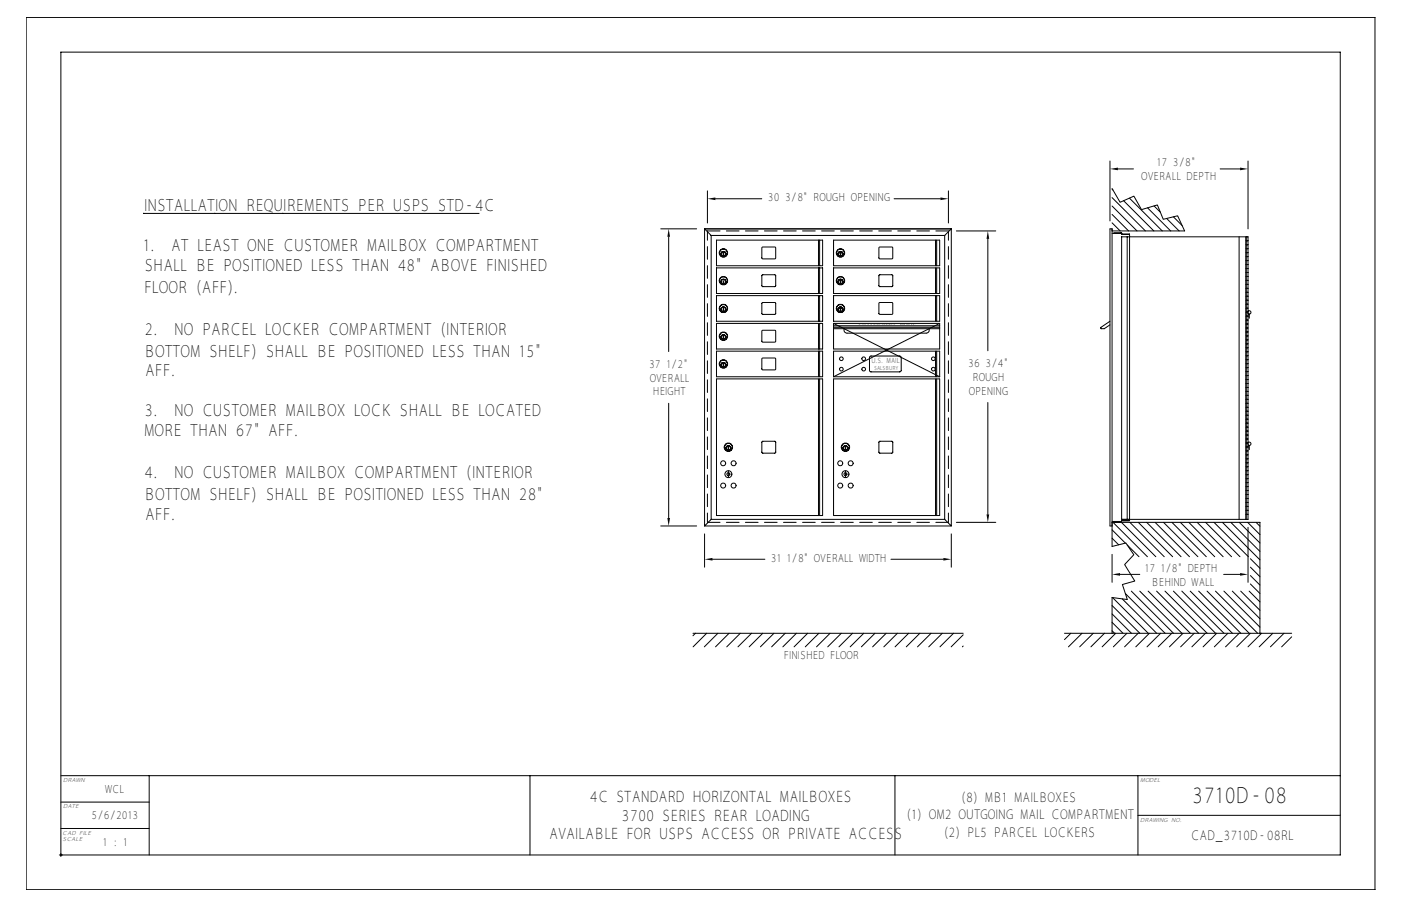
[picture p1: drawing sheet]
<svg xmlns="http://www.w3.org/2000/svg" width="432mm" height="279mm" viewBox="0 0 432 279" stroke-linecap="round" stroke-linejoin="round" font-family="sans-serif">
<g fill="none" stroke="#000" stroke-width=".31">
<path d="M8.1 5.4h415.7v269h-415.7zM218 58.9v9.9M292.3 58.9v9.9M342.1 49.7v18.4M342.8 58.3l.2 .3M342.8 58.1l2.4 4.3 4.3-1.9 2.3 4.1 4.9-1.4 1.8 4.4 4.5-1.1 2.1 4.7h-22.3M344.5 52.1h4.8M376.1 52.1h6.1M384.7 49.7v20.9M44.4 65.8h-.3h103.7M203.6 70.6h11.1M206.1 73v35.4"/>
<path d="M217.2 70.6h76M217.2 70.6v91.6M217.2 70.6l2 2M219.2 72.6v87.6h72M219.2 72.6h72M220.5 61.3h14.3M220.8 74.1h32.7v7.9h-32.7zM222.9 78.1l.1 .7zM234.9 76.3h4.1v3.4h-4.1zM252.3 74.1v7.9M252.6 74.1v7.9M256.9 74.1h32.7v7.9h-32.7z"/>
<path d="M258.6 78h.9M259 78.1l.1 .7zM259 77.5v1M271 76.3h4.1v3.4h-4.1zM275.6 61.3h14.3M288.3 74.1v7.9M288.7 74.1v7.9M291.2 72.6v87.6M293.2 70.6v91.6l-2-2M293.2 70.6l-2 2M294.8 71.2h12.1M304.5 73.7v34.5"/>
<path d="M342.8 68.7l2.4 2.5M342.8 66.1l5 5.1M342.8 63.5l7.6 7.7M342.8 60.9l10.2 10.3M342.8 72l2.9-.2v.5h2.4h-2.4M343.3 72v-.2h2.1v.2M345.7 73h38.3v87.2h-38.3zM346 72.3v-.1h2.1v88.3M346.3 61.9l9.3 9.3M347.4 73v87.2M348.1 61.1l10.1 10.1M353.7 64.1l7.1 7.1"/>
<path d="M355.7 63.5l1.9 1.9M359.6 67.4l3.8 3.8M361.6 66.9l2.7 2.7M381.9 73v87.2M384 73h.7v87.2h-.7zM384 74.3h.7M384 75.5h.7M384 76.7h.7M384 77.9h.7M384 79.1h.7M220.8 82.6h32.7v7.9h-32.7zM220.8 91.2h32.7v7.9h-32.7z"/>
<path d="M220.8 99.7h32.7v7.9h-32.7zM222.9 95.2l.1 .7zM222.9 86.6l.1 .7zM234.9 93.4h4.1v3.5h-4.1zM234.9 84.8h4.1v3.5h-4.1zM252.3 82.6v7.9M252.3 91.2v7.9M252.3 99.7v7.9M252.6 82.6v7.9M252.6 91.2v7.9M252.6 99.7v7.9M256.9 82.6h32.7v7.9h-32.7z"/>
<path d="M256.9 91.2h32.7v7.9h-32.7zM256.9 99.7v7.9h32.7v-7.9M256.9 99.7l32.7 16.5M256.9 99.7h32.7M258.6 95.1h.9M258.6 86.6h.9M259 95.2v.7l.1-.7M259 86.6l.1 .7zM259 86.1v1M259 94.6v1M271 93.4h4.1v3.5h-4.1zM271 84.8h4.1v3.5h-4.1z"/>
<path d="M288.3 82.6v7.9M288.3 91.2v7.9M288.7 82.6v7.9M288.7 91.2v7.9M289.6 99.7l-32.7 16.5M342.1 99.1l-2.9 2.1 1.1 .2 1.8-1.2M384 80.4h.7M384 81.6h.7M384 82.8h.7M384 84h.7M384 85.3h.7M384 86.5h.7"/>
<path d="M384 87.7h.7M384 88.9h.7M384 90.1h.7M384 91.4h.7M384 92.6h.7M384 93.8h.7M384 95h.7M384 96.3h.7M384 97.5h.7M384 98.7h.7M384 99.9h.7M384.7 96a.51 .51 0 0 1 .7 0 .51 .51 0 0 1 0 .7 .51 .51 0 0 1-.7 0"/>
<path d="M385 96.9v1.2M220.8 116.8h32.7M220.8 108.3h32.7v7.9h-32.7zM220.8 116.8v42.2h32.7v-42.2M222.9 112.3l.1 .7zM222.9 103.7l.1 .8zM234.9 110.5h4.1v3.5h-4.1zM234.9 101.9h4.1v3.5h-4.1zM252.3 108.3v7.9M252.3 116.8v42.2M252.6 108.3v7.9M252.6 116.8v42.2"/>
<path d="M256.9 101.4h32.7M256.9 116.2v-7.9h32.7v7.9M256.9 100.9h32.7M256.9 100.5h32.7M256.9 116.2h32.7M256.9 116.8v42.2h32.7v-42.2M256.9 116.8h32.7M260.2 101.4a.95 .95 0 0 0 .9 1.3h24.4a.95 .95 0 0 0 .8-1.3M268.1 109.9l9.4-.1 .3 .5-.1 4.1-.4 .3-9-.1-.3-.4zM288.3 108.3v7.9M288.3 116.8v42.2M288.7 108.3v7.9"/>
<path d="M288.7 116.8v42.2M384 101.1h.7M384 102.4h.7M384 103.6h.7M384 104.8h.7M384 106h.7M384 107.3h.7M384 108.5h.7M384 109.7h.7M384 110.9h.7M384 112.2h.7M384 113.4h.7"/>
<path d="M384 114.6h.7M384 115.8h.7M384 117h.7M384 118.3h.7M384 119.5h.7M206.1 124.4v35.4M224.4 138l.2 .7zM234.9 136.2h4.1v3.5h-4.1zM260.5 138l.1 .7zM271 136.2h4.1v3.5h-4.1zM304.5 124.1v34.5M384 120.7h.7"/>
<path d="M384 121.9h.7M384 123.2h.7M384 124.4h.7M384 125.6h.7M384 126.8h.7M384 128h.7M384 129.3h.7M384 130.5h.7M384 131.7h.7M384 132.9h.7M384 134.2h.7M384 135.4h.7"/>
<path d="M384 136.6h.7M384 137.8h.7M384 139.1h.7M384.7 136.5a.51 .51 0 0 1 .7 0 .51 .51 0 0 1 0 .7 .51 .51 0 0 1-.7 0M385 137.4v1.3M224.5 145.2v2.1M260.6 145.2v2.1M384 140.3h.7M384 141.5h.7M384 142.7h.7M384 143.9h.7M384 145.2h.7"/>
<path d="M384 146.4h.7M384 147.6h.7M384 148.8h.7M384 150.1h.7M384 151.3h.7M384 152.5h.7M384 153.7h.7M384 154.9h.7M384 156.2h.7M384 157.4h.7M384 158.6h.7M203.6 162.2h11.1"/>
<path d="M217.2 164.6v10.3M219.2 160.2l-2 2h76M219.6 172.5h16.1M274.6 172.5h16.1M293.2 164.6v10.3M294.8 161.1h12.1M342.8 162.2h-.7v-91.6h.7v97.9l4.2-1 2.5 3.6-2.9 3 3.1 5.1-3.8 1.1 1.6 4.6-4.7-.6v11M342.8 160.8h2.6v.2M342.8 161.1h45.5v34.2M342.8 171v8.6M342.8 166l2 2M342.8 163.4l4.1 4.1"/>
<path d="M343 161.1l10.6 10.6M345.2 177.1h6.1M345.4 160.8v.2M345.6 161.1l10.6 10.6M345.7 160.2h2.4M346 160.5v.1h2.1v-.1M347.4 168l3.6 3.7M348.1 160.5h-2.4v.5h-2.4v-.2M348.2 161.1l10.6 10.6M350.8 161.1l10.6 10.6M353.4 161.1l10.6 10.6M356 161.1l10.6 10.6"/>
<path d="M358.6 161.1l10.6 10.6M361.2 161.1l10.6 10.6M363.8 161.1l10.6 10.6M366.4 161.1l10.6 10.6M369 161.1l10.6 10.6M371.6 161.1l10.6 10.6M374.2 161.1l10.6 10.6M376.8 161.1l11.5 11.5M377.1 177.1h5.1M379.4 161.1l8.9 9M381.9 161.1l6.4 6.4M384.5 161.1l3.8 3.8"/>
<path d="M384.7 162.6v17M385.4 177.5l2.9 2.9M385.4 174.9l2.9 2.9M385.4 172.3l2.9 2.9M387.1 161.1l1.2 1.2M213.6 195.3h83.3M214.3 195.3l-.7 .8M217.8 195.3l-4.2 4.2M221.3 195.3l-4.2 4.2M224.7 195.3l-4.2 4.2M228.2 195.3l-4.2 4.2M231.6 195.3l-4.2 4.2"/>
<path d="M235.1 195.3l-4.2 4.2M238.5 195.3l-4.1 4.2M242 195.3l-4.2 4.2M245.5 195.3l-4.2 4.2M248.9 195.3l-4.2 4.2M252.4 195.3l-4.2 4.2M255.8 195.3l-4.1 4.2M259.3 195.3l-4.2 4.2M262.8 195.3l-4.2 4.2M266.2 195.3l-4.2 4.2M269.7 195.3l-4.2 4.2M273.1 195.3l-4.2 4.2"/>
<path d="M276.6 195.3l-4.2 4.2M280 195.3l-4.1 4.2M283.5 195.3l-4.2 4.2M287 195.3l-4.2 4.2M290.4 195.3l-4.2 4.2M293.9 195.3l-4.2 4.2M296.9 195.8l-3.7 3.7M296.9 199.2l-.3 .3M328.1 195.3h70M330 195.3l-1.9 2M333.5 195.3l-4.2 4.2M336.9 195.3l-4.1 4.2"/>
<path d="M340.4 195.3l-4.2 4.2M342.8 194.5l.7 .8M342.8 191.9l3.3 3.4M342.8 189.3l5.9 6M342.8 186.7l8.5 8.6M342.9 184.3l11 11M343.9 195.3l-4.2 4.2M345.9 184.7l10.6 10.6M346.8 183.1l12.3 12.2M347.3 195.3l-4.2 4.2M348.7 182.3l13 13M350.8 195.3l-4.2 4.2"/>
<path d="M351.3 182.3l13 13M353.9 182.3l13 13M354.2 195.3l-4.1 4.2M356.5 182.3l13 13M357.7 195.3l-4.2 4.2M359.1 182.3l13 13M361.2 195.3l-4.2 4.2M361.7 182.3l13 13M364.2 182.3l13 13M364.6 195.3l-4.2 4.2M366.8 182.3l13 13M368.1 195.3l-4.2 4.2"/>
<path d="M369.4 182.3l13 13M371.5 195.3l-4.2 4.2M372 182.3l13 13M374.6 182.3l13 13M375 195.3l-4.2 4.2M377.2 182.3l11.1 11.1M378.4 195.3l-4.1 4.2M379.8 182.3l8.5 8.5M381.9 195.3l-4.2 4.2M382.4 182.3l5.9 5.9M385 182.3l3.3 3.3M385.4 195.3l-4.2 4.2"/>
<path d="M385.4 180.1l2.9 2.9M388.8 195.3l-4.2 4.2M392.3 195.3l-4.2 4.2M395.7 195.3l-4.1 4.2M398.1 196.4l-3.1 3.1M18.8 239.2h144.5M46 239.2v24.5M275.8 239.2h137.3M350.7 239.2v24.5M18.8 255.5h27.2M18.8 247.4h27.2M53.8 243.6l.7-.5 1.2-.3h55.3a2.68 2.68 0 0 1 2.7 2.7v6.3a2.68 2.68 0 0 1-2.7 2.7h-55.3a2.68 2.68 0 0 1-2.7-2.7v-6.7z"/>
<path d="M54.1 243.9l.5-.4 1.1-.3h55.3a2.3 2.3 0 0 1 2.3 2.3v6.3a2.3 2.3 0 0 1-2.3 2.3h-55.3a2.29 2.29 0 0 1-2.3-2.3v-6.7zM54.3 244.1l1.4-.5h55.3a1.91 1.91 0 0 1 1.9 1.9v6.3a1.91 1.91 0 0 1-1.9 1.9h-55.3a1.91 1.91 0 0 1-1.9-1.9v-6.3zM55 244.8l.7-.3h55.3l.6 .3 .3 .7v6.3l-.3 .7-.6 .3h-55.3l-.7-.3-.3-.7v-6.3zM55.1 247.5h1.2M55.1 249.8h1.2M55.1 249.4h5.9M55.1 246h56.5M55.1 245.6h56.5M55.1 251.7h56.5M55.1 251.4h56.5M55.1 246.4h1.7M55.1 246.8h1.4"/>
<path d="M55.1 247.1h1.3M55.1 247.9h1.2M55.1 248.3h1.3M55.1 248.7h1.4M55.1 249.1h1.7M55.1 250.2h1.3M55.1 250.6h1.4M55.1 251h1.8M55.2 245.2h56.3M55.2 252.1h56.3M55.6 244.9h55.5M55.6 252.4h55.5"/>
<path d="M55.7 244.9l-.4 .2-.2 .4v6.3l.2 .4 .4 .2M56.3 249.4a1.48 1.48 0 0 0 1.4 1.9M56.3 247.5a1.55 1.55 0 0 0 1.4 2M56.5 249.4l.2 1 .7 .6h3.9a1.52 1.52 0 0 0 1.3-1.5 1.52 1.52 0 0 0-1.3-1.4h-2.9l-.3-.3 .3-.3h2.3l.3 .4h1.5l-.1-1-.5-.5-4.2-.1a1.52 1.52 0 0 0-1.2 1.5 1.52 1.52 0 0 0 1.2 1.4h3l.3 .3-.3 .3h-2.3l-.3-.4M57.7 246.1a1.4 1.4 0 0 0-1.4 1.4M58.3 249.8h2.5M58.3 247.8h2.4M61.3 246.1a1.4 1.4 0 0 1 1.4 1.4M62.2 246.4h2.3M62.4 248.3h1.1M62.5 246.8h1.8M62.6 248.7h.7"/>
<path d="M62.7 247.1h1.4M62.7 249.1h.4M62.7 247.5h1.2M62.7 247.9h1M64.2 251.1l.5-.9h2.6l.5 .9M64.3 251h3.4M64.5 250.6h3M64.6 246.2l-1.9 3.5-.1-1.1-.5-.5h.6v-.6M64.8 246.3h2.4l2.5 4.7h-1.7l-.7-1.2h-2.7l-.6 1.2h-1.8zM66 247.3l.7 1.4h-1.5zM66 247.7l.3 .6h-.6zM67.4 246.2l2.3 4.4v-4.3"/>
<path d="M67.5 246.4h2.2M67.7 246.8h2M67.9 247.1h1.8M68.1 247.5h1.6M68.3 247.9h1.4M68.5 248.3h1.2M68.7 248.7h1M68.9 249.1h.8M69.1 249.4h.6M69.3 249.8h.4M69.9 246.3h1.5v3.5h3.9v1.2h-5.4zM71.6 247.5h3.7"/>
<path d="M71.6 246.8h3.9M71.6 247.1h3.7M71.6 247.9h3.7M71.6 248.3h3.7M71.6 248.7h3.8M75.3 247.5v.8l.4 .8h-4.1M75.5 251v-.4l.5 .5 .7 .2M75.8 246.4h-4.2v3h3.7M75.8 246.6l.9-.3h3.9l.7 .6 .2 1h-1.6l-.3-.4h-2.3l-.3 .3 .3 .3h3a1.52 1.52 0 0 1 1.2 1.4 1.52 1.52 0 0 1-1.2 1.5l-4.2-.1-.4-.5-.2-1h1.5l.3 .4h2.3l.3-.3-.3-.3h-2.9a1.56 1.56 0 0 1-.9-2.6zM76.7 246.1a1.4 1.4 0 0 0-1.4 1.4M77.2 249.8h2.6M77.4 249.4h2.2"/>
<path d="M77.5 247.9h2.1M80.3 246.1a1.4 1.4 0 0 1 1.4 1.4M81.1 251h1.1M81.2 246.4h1M81.3 248.3h.9M81.5 250.6h.7M81.5 246.8h.7M81.6 248.7h.6M81.6 250.2h.6M81.6 247.1h.6M81.7 249.1h.5M81.7 247.5v.6h-.7a1.77 1.77 0 0 1 .7 1.8 1.77 1.77 0 0 1-1.4 1.4"/>
<path d="M81.7 247.5h.5M81.7 249.8h.5M81.7 249.4h.5M81.7 247.9h.5M82.2 246.3v4.7M84 247.4h2.6l.3 .3-.3 .4h-2.6zM84 249.2h2.6l.3 .4-.3 .3h-2.6zM84.2 247.6l2.5 .1-2.5 .2zM86.6 249.7v-.3h-2.4v.3h2.4M87.1 246.1a1.4 1.4 0 0 1 1.4 1.4M87.1 246.3a1.44 1.44 0 0 1 1 2.3 1.49 1.49 0 0 1-.9 2.4h-4.8v-4.7h4.8M88 246.4h1.2"/>
<path d="M88.1 251h1.7M88.3 246.8h.9M88.4 250.6h1M88.5 248.3h.7M88.5 248.7h.7M88.5 247.1h.7M88.5 247.9h.7M88.5 247.9l-.1 .6a1.69 1.69 0 0 1-1.2 2.8M88.5 247.5h.7M88.5 247.5v.4M88.6 250.2h.7M88.6 249.1h.6"/>
<path d="M88.6 249.8h.6M88.6 249.4h.6M89.2 246.3v3.5a1.4 1.4 0 0 0 1.4 1.5M89.4 246.3h1.6v3.3l.3 .3 3-.1 .1-3.5h1.5l-.1 4.1-.5 .5-.6 .1-4.7-.1-.4-.5-.2-.6zM91.2 246.3l.1 3.4h2.9v-3.4M91.2 247.5h3M91.2 249.4h3M91.2 246.4h3M91.2 246.8h3M91.2 247.1h3M91.2 247.9h3M91.2 248.3h3"/>
<path d="M91.2 248.7h3M91.2 249.1h3M95.6 251h1.2M95.9 250.6h.9M96.1 250.2h.7M96.1 246.3v3.5a1.4 1.4 0 0 1-1.4 1.5M96.1 247.5h.7M96.1 249.8h.7M96.1 249.4h.7M96.1 246.4h.7M96.1 246.8h.7M96.1 247.1h.7"/>
<path d="M96.1 247.9h.7M96.1 248.3h.7M96.1 248.7h.7M96.1 249.1h.7M96.8 246.3v4.7M98.6 247.4h2.7l.2 1.1-.3 .2h-2.6zM98.8 247.6h2.4l.1 .8-2.5 .1zM98.8 247.9h2.5M98.8 248.3h2.5M98.8 250.2h2.5M98.8 250.6h2.5M98.8 251h2.5"/>
<path d="M101.3 250.2l-2.5-.1v.9M101.3 250.2v.8M101.8 246.1a1.4 1.4 0 0 1 1.4 1.4M102.9 246.4l2.7 3.2v1.4M103 248.6v.2a.48 .48 0 0 0-.3 .5 .48 .48 0 0 0 .3 .4v1.3h-1.5v-.9l-.3-.3h-2.6v1.2h-1.5v-4.7h4.7l.9 .3a2.15 2.15 0 0 1 .3 2M103 246.3h2.1l1.5 1.8 1.6-1.8h2l-2.8 3.2v1.5h-1.6v-1.5zM103.1 249.4h2.4M103.1 249.1h2.1M103.2 247.1h.3M103.2 249.8h2.4M103.2 248.6l-.2 .7 .2 1.7M103.2 247.5h.6"/>
<path d="M103.2 247.9h1M103.2 248.3h1.3M103.2 247.5v1.2h1.6M103.2 250.2h2.4M103.2 250.6h2.4M103.2 251h2.4M105.2 246.1l1.4 1.6 1.4-1.6M105.4 246.4h2.4M105.8 246.8h1.7M106.1 247.1h1M106.4 247.5h.4M107.6 249.8h4"/>
<path d="M107.6 250.2h4M107.6 250.6h4M107.6 251h4M107.7 249.4h3.9M108 249.1h3.6M108.4 248.7h3.2M108.7 248.3h2.9M109 247.9h2.6M109.4 247.5h2.2M109.7 247.1h1.9M110 246.8h1.6M111 244.9l.4 .2 .2 .4v6.3l-.2 .4-.4 .2"/>
<path d="M111.6 246.4h-1.2l-2.8 3.2v1.4M350.7 251.4h62.4M18.3 263.7h394.8v-247.6h-394.3v248.1M163.3 263.7v-24.5h112.5v24.5"/>
<circle cx="223" cy="78" r="1.19"/>
<circle cx="223" cy="78.3" r=".7"/>
<circle cx="223" cy="78" r="1.28"/>
<circle cx="223" cy="78.3" r=".76"/>
<circle cx="223" cy="78.3" r=".73"/>
<circle cx="259" cy="78.3" r=".7"/>
<circle cx="259" cy="78.3" r=".73"/>
<circle cx="259" cy="78" r="1.28"/>
<circle cx="259" cy="78" r="1.19"/>
<circle cx="259" cy="78.3" r=".76"/>
<circle cx="223" cy="86.6" r="1.19"/>
<circle cx="223" cy="95.1" r="1.19"/>
<circle cx="223" cy="95.1" r="1.28"/>
<circle cx="223" cy="86.6" r="1.28"/>
<circle cx="223" cy="95.4" r=".76"/>
<circle cx="223" cy="86.9" r=".76"/>
<circle cx="223" cy="95.4" r=".7"/>
<circle cx="223" cy="86.9" r=".7"/>
<circle cx="223" cy="86.9" r=".73"/>
<circle cx="223" cy="95.4" r=".73"/>
<circle cx="259" cy="86.9" r=".7"/>
<circle cx="259" cy="95.1" r="1.28"/>
<circle cx="259" cy="95.4" r=".76"/>
<circle cx="259" cy="95.4" r=".73"/>
<circle cx="259" cy="86.6" r="1.28"/>
<circle cx="259" cy="95.1" r="1.19"/>
<circle cx="259" cy="95.4" r=".7"/>
<circle cx="259" cy="86.9" r=".73"/>
<circle cx="259" cy="86.9" r=".76"/>
<circle cx="259" cy="86.6" r="1.19"/>
<circle cx="223" cy="112.2" r="1.19"/>
<circle cx="223" cy="112.5" r=".7"/>
<circle cx="223" cy="104" r=".7"/>
<circle cx="223" cy="112.5" r=".76"/>
<circle cx="223" cy="103.7" r="1.28"/>
<circle cx="223" cy="112.2" r="1.28"/>
<circle cx="223" cy="112.5" r=".73"/>
<circle cx="223" cy="104" r=".73"/>
<circle cx="223" cy="104" r=".76"/>
<circle cx="223" cy="103.7" r="1.19"/>
<circle cx="259.3" cy="113.8" r=".56"/>
<circle cx="259.3" cy="110.6" r=".56"/>
<circle cx="266.2" cy="113.8" r=".56"/>
<circle cx="266.2" cy="110.6" r=".56"/>
<circle cx="287.7" cy="113.8" r=".56"/>
<circle cx="287.7" cy="110.6" r=".56"/>
<circle cx="224.5" cy="137.9" r="1.19"/>
<circle cx="224.5" cy="138.2" r=".7"/>
<circle cx="224.5" cy="138.2" r=".76"/>
<circle cx="224.5" cy="138.2" r=".73"/>
<circle cx="224.5" cy="137.9" r="1.28"/>
<circle cx="260.6" cy="137.9" r="1.19"/>
<circle cx="260.6" cy="138.2" r=".7"/>
<circle cx="260.6" cy="138.2" r=".76"/>
<circle cx="260.6" cy="137.9" r="1.28"/>
<circle cx="260.6" cy="138.2" r=".73"/>
<circle cx="222.9" cy="149.7" r=".76"/>
<circle cx="222.9" cy="142.9" r=".76"/>
<circle cx="224.5" cy="146.2" r=".46"/>
<circle cx="224.5" cy="146.2" r="1.07"/>
<circle cx="226.1" cy="149.7" r=".76"/>
<circle cx="226.1" cy="142.9" r=".76"/>
<circle cx="259" cy="142.9" r=".76"/>
<circle cx="259" cy="149.7" r=".76"/>
<circle cx="260.6" cy="146.2" r=".46"/>
<circle cx="260.6" cy="146.2" r="1.07"/>
<circle cx="262.2" cy="142.9" r=".76"/>
<circle cx="262.2" cy="149.7" r=".76"/>
</g>
<path d="M342.1 52.1l2.4-.4v.8zM382.2 51.7l2.5 .4-2.5 .4zM206.1 70.6l.4 2.4h-.8zM218 61.3l2.5-.4v.8zM289.9 60.9l2.4 .4-2.4 .4zM304.5 71.2l.4 2.5h-.8zM205.7 159.8h.8l-.4 2.4zM304.1 158.6h.8l-.4 2.5zM217.2 172.5l2.4-.4v.8zM290.7 172.1l2.5 .4-2.5 .4zM342.8 177.1l2.4-.4v.8zM382.2 176.7l2.5 .4-2.5 .4z" fill="#000"/>
<path d="M218 161.1v-89.9M292.3 161.1v-89.9" fill="none" stroke="#000" stroke-width=".31" stroke-dasharray="3.9 2" stroke-dashoffset="1"/>
<path d="M218 71.2h74.3M218 161.1h74.3" fill="none" stroke="#000" stroke-width=".31" stroke-dasharray="3.9 2"/>
<path d="M47.5 239.7h114.7v22.5h-114.7z" fill-rule="evenodd" fill="#fff"/>
<text font-size="6.9" x="367.3" y="247.8">3710D-08</text>
<g font-size="5.2">
<text x="44.4" y="65.1">INSTALLATION REQUIREMENTS PER USPS STD-4C</text>
<text x="44.1" y="77.3">1.</text>
<text x="52.8" y="77.3">AT LEAST ONE CUSTOMER MAILBOX COMPARTMENT</text>
<text x="44.5" y="83.4">SHALL BE POSITIONED LESS THAN 48&quot; ABOVE FINISHED</text>
<text x="44.4" y="90.2">FLOOR (AFF).</text>
<text x="44.5" y="103.2">2.</text>
<text x="53.7" y="103.2">NO PARCEL LOCKER COMPARTMENT (INTERIOR</text>
<text x="44.4" y="110">BOTTOM SHELF) SHALL BE POSITIONED LESS THAN 15&quot;</text>
<text x="44.8" y="116.1">AFF.</text>
<text x="44.5" y="128.3">3.</text>
<text x="53.7" y="128.3">NO CUSTOMER MAILBOX LOCK SHALL BE LOCATED</text>
<text x="44.4" y="134.4">MORE THAN 67&quot; AFF.</text>
<text x="44.5" y="147.4">4.</text>
<text x="53.7" y="147.4">NO CUSTOMER MAILBOX COMPARTMENT (INTERIOR</text>
<text x="44.4" y="154.2">BOTTOM SHELF) SHALL BE POSITIONED LESS THAN 28&quot;</text>
<text x="44.8" y="160.3">AFF.</text>
</g>
<g font-size="4.8">
<text x="181.8" y="247.4">4C STANDARD HORIZONTAL MAILBOXES</text>
<text x="191.6" y="253.2">3700 SERIES REAR LOADING</text>
<text x="169.2" y="258.9">AVAILABLE FOR USPS ACCESS OR PRIVATE ACCESS</text>
</g>
<g font-size="4.1">
<text x="296.2" y="247.2">(8) MB1 MAILBOXES</text>
<text x="279.4" y="252.7">(1) OM2 OUTGOING MAIL COMPARTMENT</text>
<text x="290.9" y="258.1">(2) PL5 PARCEL LOCKERS</text>
<text x="367" y="259">CAD_3710D-08RL</text>
</g>
<g font-size="3.5">
<text x="356.5" y="51.3">17 3/8&quot;</text>
<text x="351.7" y="55.6">OVERALL DEPTH</text>
<text x="236.7" y="62.1">30 3/8&quot; ROUGH OPENING</text>
<text x="200.1" y="113.5">37 1/2&quot;</text>
<text x="298.4" y="113.3">36 3/4&quot;</text>
<text x="200.2" y="117.8">OVERALL</text>
<text x="299.7" y="117.6">ROUGH</text>
<text x="201.2" y="121.9">HEIGHT</text>
<text x="298.6" y="121.7">OPENING</text>
<text x="237.6" y="173.3">31 1/8&quot; OVERALL WIDTH</text>
<text x="352.8" y="176.3">17 1/8&quot; DEPTH</text>
<text x="354.9" y="180.6">BEHIND WALL</text>
<text x="241.6" y="203.1">FINISHED FLOOR</text>
<text x="32.5" y="244.5">WCL</text>
<text x="28.2" y="252.6">5/6/2013</text>
<text x="31.7" y="260.8">1 : 1</text>
</g>
<text font-size="2.2" x="268.6" y="112.1">U.S. MAIL</text>
<g font-size="1.8">
<text x="19.5" y="241.2">DRAWN</text>
<text x="351.5" y="241.2">MODEL</text>
<text x="19.5" y="249.3">DATE</text>
<text x="19.2" y="257.5">CAD FILE</text>
<text x="351.5" y="253.4">DRAWING NO.</text>
<text x="19.3" y="259.5">SCALE</text>
</g>
<text font-size="1.7" x="269.4" y="114">SALSBURY</text>
<g font-size=".5">
<text x="264.7" y="100.3">OUTGOING</text>
<text x="277.4" y="100.3">MAIL</text>
</g>
</svg>
